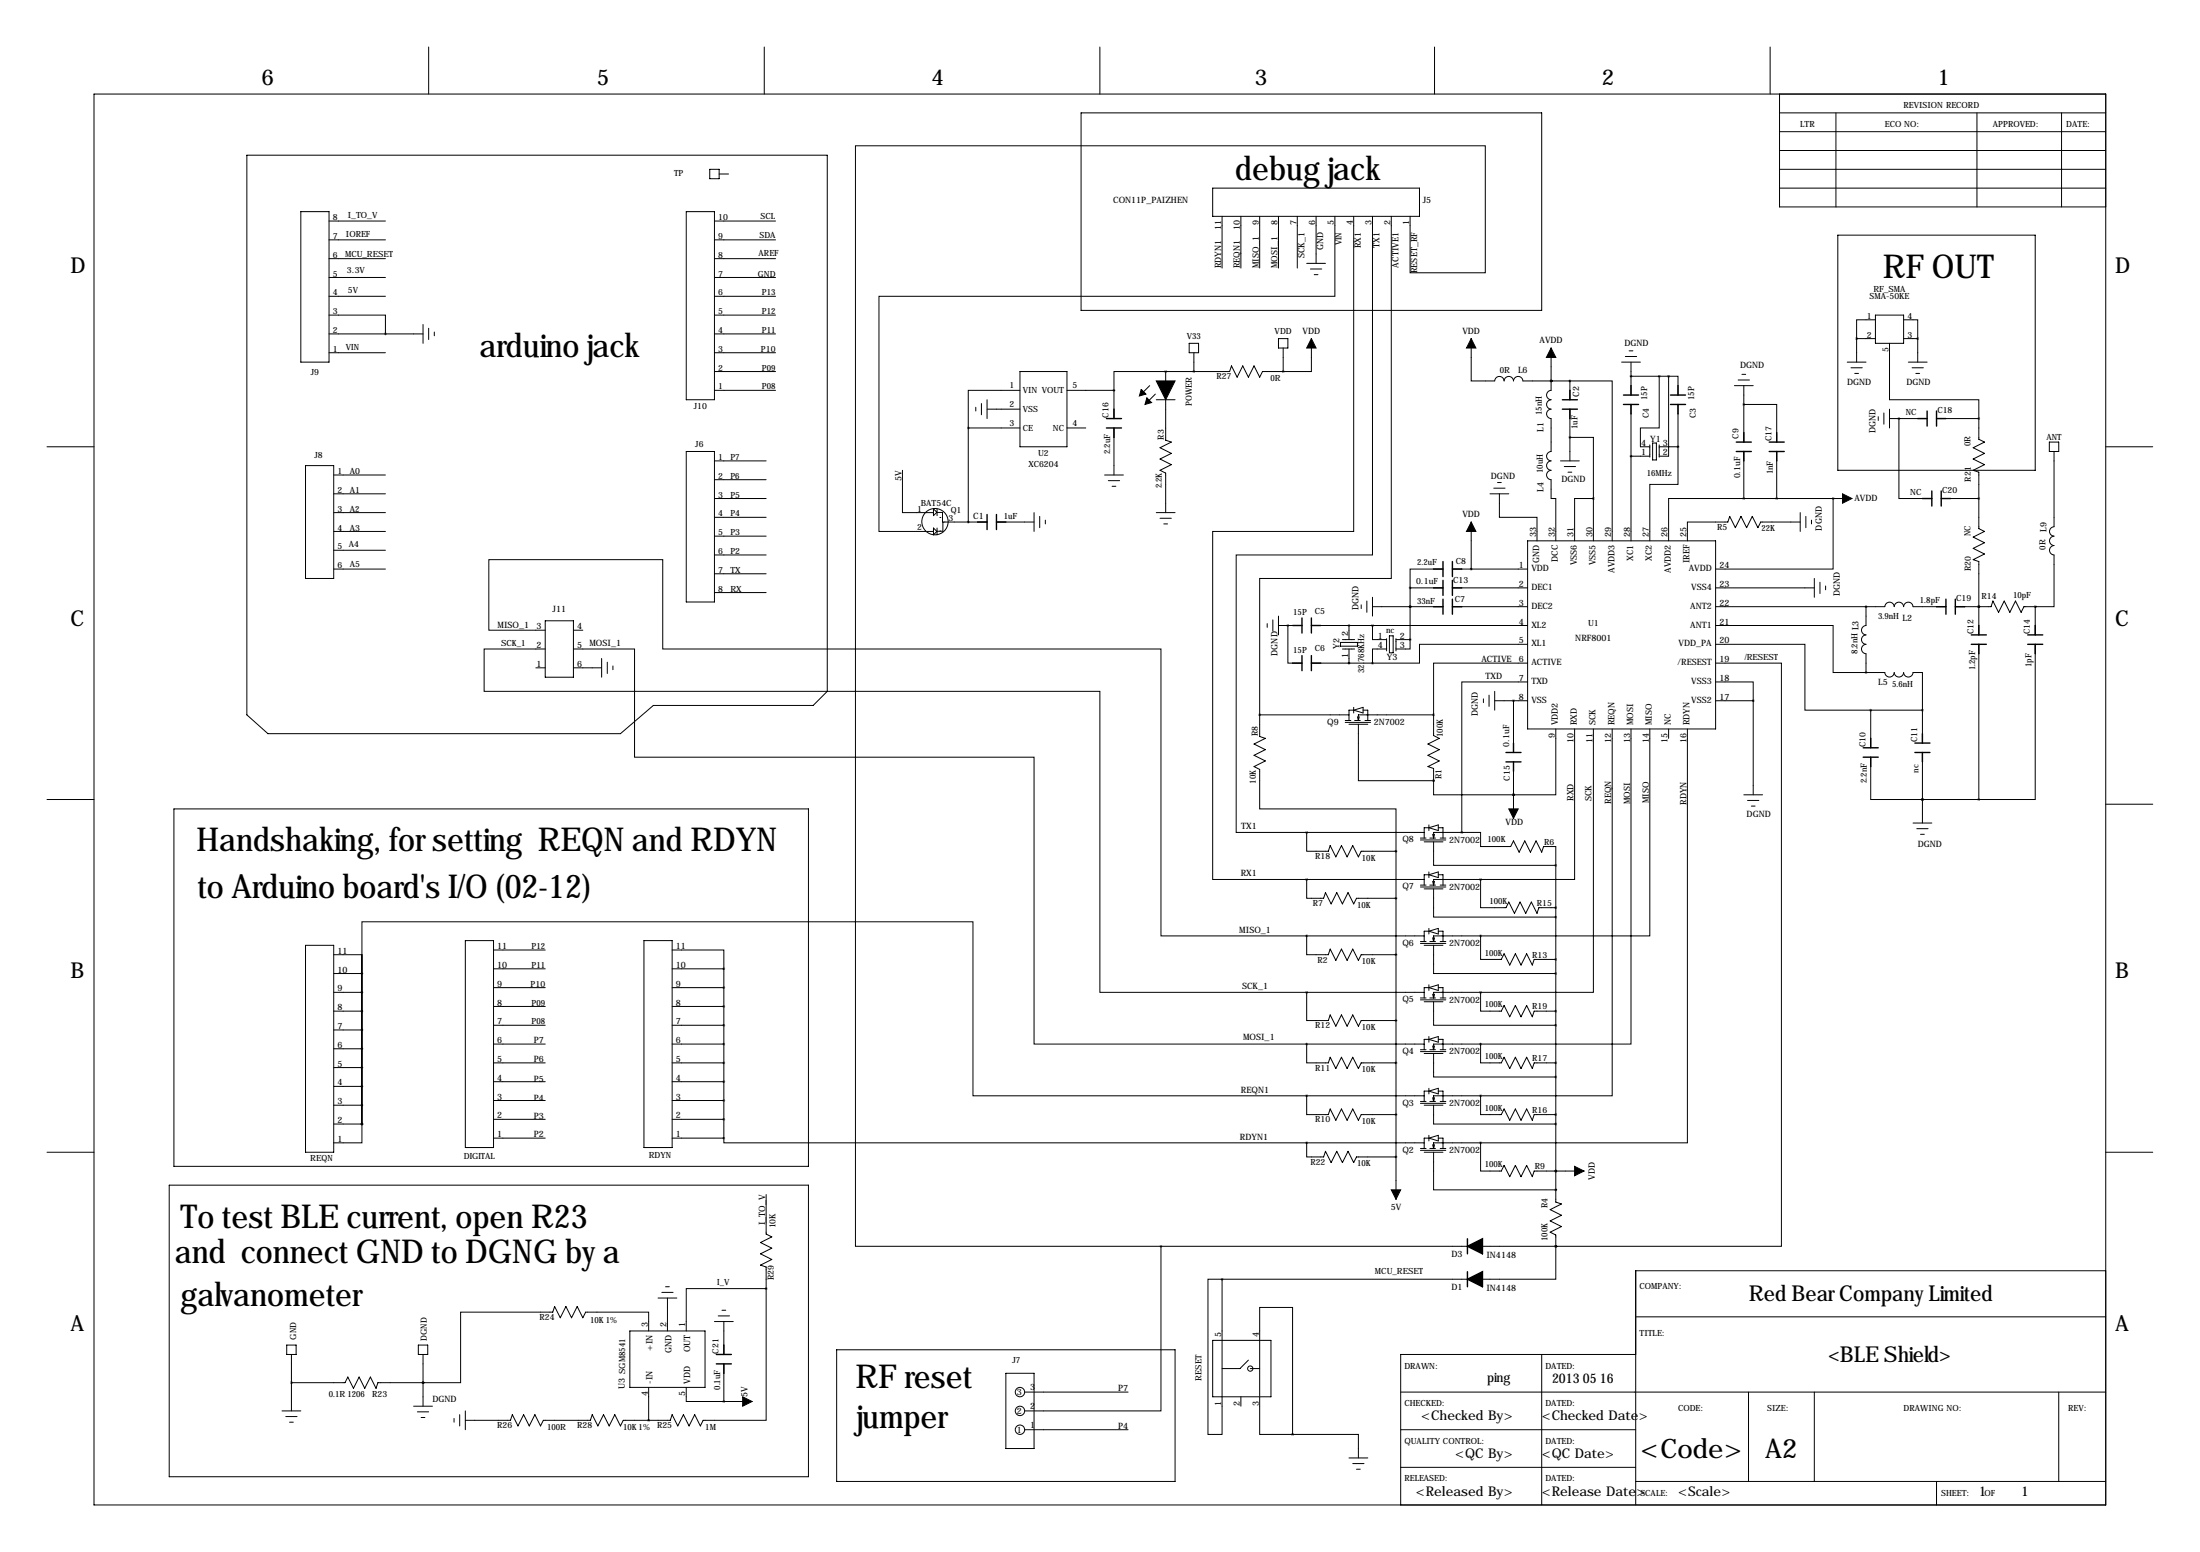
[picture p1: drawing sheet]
<svg xmlns="http://www.w3.org/2000/svg" width="594mm" height="419mm" viewBox="0 0 594 419" stroke-linecap="round" stroke-linejoin="round" font-family="sans-serif">
<g fill="none" stroke="#000" stroke-width=".27">
<path d="M115.8 12.7v12.7M206.5 12.7v12.7M297.2 12.7v12.7M387.6 12.7v12.7M478.3 12.7v12.7M25.4 25.4h543.6v381h-543.6zM292.1 30.5h124.5v53.3h-124.5zM480.8 25.4v30.5h88.2M480.8 30.5h88.2M480.8 35.6h88.2M496.1 30.5v25.4M534.2 30.5v25.4"/>
<path d="M557 30.5v25.4M66.7 41.9h156.8v144.8l-3.8 3.8h-43.2l-8.9 7.6h-95.2l-5.7-5.1zM81.3 57.1h7.6v40.7h-7.6zM88.9 59.7h15.2M185.4 57.1h7.6v50.8h-7.6zM191.8 45.7h2.5v2.6h-2.5zM193 59.7h16.5M194.3 47h2.5M327.7 50.8h55.8v7.6h-55.8zM330.2 58.4v14M335.3 58.4v14M340.4 58.4v14"/>
<path d="M345.4 58.4v14M350.5 58.4v14M355.6 58.4v12.7M360.7 58.4v21.6h-123.2v63.5h12.7M365.8 58.4v85.1h-38.1v94h25.4M370.8 58.4v91.5h-36.8v74.9h19.1M375.9 58.4v97.8h-35.5v36.8M381 58.4v15.3h20.3v-34.3h-170.2v297.1h82.6M480.8 40.6h88.2M480.8 45.7h88.2M480.8 50.8h88.2M88.9 74.9h15.2"/>
<path d="M88.9 69.9h15.2M88.9 64.8h15.2M193 74.9h16.5M193 69.9h16.5M193 64.8h16.5M353.1 71.1h5M354.1 72.6h3M355.1 74.2h1M496.6 63.5h53.3v63.5h-53.3zM88.9 85.1h15.2v5.1M88.9 95.2h15.2M88.9 90.2h25.4"/>
<path d="M88.9 80h15.2M114.3 87.6v5.1M115.8 88.6v3.1M117.3 89.7v1M193 95.2h16.5M193 90.2h16.5M193 85.1h16.5M193 80h16.5M321.3 92.7h2.5v2.5h-2.5zM322.6 95.2v5.1M345.4 91.4h2.6v2.6h-2.6zM346.7 94v6.3"/>
<path d="M354.3 91.4v8.9h-7.6M397.5 91.4v11.5h6.4a1.27 1.27 0 0 1 1.2-1.2 1.27 1.27 0 0 1 1.3 1.2 1.27 1.27 0 0 1 1.3-1.2 1.27 1.27 0 0 1 1.2 1.2 1.27 1.27 0 0 1 1.3-1.2 1.27 1.27 0 0 1 1.3 1.2h12.7M419.1 94v11.4M438.1 97.8h5.1M439.2 96.3h3M440.2 94.7h1M440.7 97.8v8.9M499.1 97.8h5.1M500.1 99.3h3.1M501.6 91.4h5.1M501.6 91.4v6.4M506.7 86.4h-5.1v5"/>
<path d="M506.7 85.1h7.6v7.6h-7.6zM510.5 92.7v15.2h24.2v5.1M514.3 86.4h3.9v5M514.3 91.4h3.9M515.6 97.8h5.1M516.6 99.3h3.1M518.2 91.4v6.4M193 105.4h16.5M193 100.3h16.5M261.6 115.6h14M261.6 115.6v25.4M263.7 110v1"/>
<path d="M265.2 109v3M266.7 110.5h8.9M266.7 107.9v5.1M275.6 105.4h-14v10.2M275.6 100.3h12.7v20.3h-12.7zM288.3 105.4h12.7M288.3 115.6h5.1M301 105.4v7.6M301 115.6v12.7M310.6 104.1l-1.7 1.8M312.2 106.4l-1.8 1.8M312.4 107.9h5.1"/>
<path d="M315 100.3h-14v5.1M315 100.3h.1M315 100.3h17.2l.5-1.5 1.6 3.1 1.5-3.1 1.5 3.1 1.5-3.1 1.6 3.1 .7-1.6h5.6M315 100.3v2.6M315 107.9v11l1.5 .5-3.1 1.5 3.1 1.5-3.1 1.6 3.1 1.5-3.1 1.5 1.6 .8v10.6M419.1 105.4a1.27 1.27 0 0 0-1.2 1.3 1.27 1.27 0 0 0 1.2 1.3 1.27 1.27 0 0 0-1.2 1.2 1.27 1.27 0 0 0 1.2 1.3 1.27 1.27 0 0 0-1.2 1.3 1.27 1.27 0 0 0 1.2 1.2v8.9a1.27 1.27 0 0 0-1.2 1.3 1.27 1.27 0 0 0 1.2 1.3M419.1 102.9h.1M424.2 118.1h6.3v16.5M424.2 102.9h11.4v43.2M424.2 102.9v5M424.2 110.5v14M440.7 109.2v36.9"/>
<path d="M440.7 101.6h10.1M446.5 119.6h1v4.6h-1zM448.3 101.6v14h-5.1v5h2.6M450.8 101.6h2.6v5.1M450.8 101.6v21.6h-2.5M453.4 109.2v11.4M468.6 104.1h5.1M469.6 102.6h3.1M470.7 101.1h1M471.2 109.2h8.9v10.2M471.2 104.1v15.3M501.1 100.8h1.1"/>
<path d="M507.5 112.5v1M509 111.5v3.1M510.5 113h10.2M510.5 110.5v5.1M513.1 113v21.6h8.9M513.1 113h.1M517.7 100.8h1M523.2 113h11.5M534.7 113v5.6l1.5 .8-3.1 1.5 3.1 1.5-3.1 1.6 3.1 1.5-3.1 1.5 1.6 .5v15.2l1.5 .8-3.1 1.5 3.1 1.6-3.1 1.5 3.1 1.5-3.1 1.5 1.6 .5v19.8M553.7 119.4h2.6v2.5h-2.6zM12.7 120.6h12.7M82.5 125.7h7.7v30.5h-7.7z"/>
<path d="M90.2 128.3h13.9M90.2 133.3h13.9M90.2 138.4h13.9M185.4 121.9h7.6v40.7h-7.6zM193 124.5h14M193 129.5h14M193 134.6h14M193 139.7h14M243.8 127v11.4h8.4M252.2 137.4l.9 .9-.9 .9zM253.2 137.4v1.8M253.2 138.4h1.5v2.6"/>
<path d="M253.9 139.8h.1M279.4 138.4v5.1M280.9 139.4v3.1M298.4 128.3h5.1M299.5 129.8h3M300.5 131.3h1M312.4 138.4h5.1M313.4 140h3.1M402.6 133.3h5.1M403.6 131.8h3.1M404.6 130.3h1M405.1 133.3v6.4h10.2v6.4"/>
<path d="M419.1 124.5a1.27 1.27 0 0 0-1.2 1.2 1.27 1.27 0 0 0 1.2 1.3 1.27 1.27 0 0 0-1.2 1.3 1.27 1.27 0 0 0 1.2 1.2v5.1h1.3v11.5M421.6 124.5h5.1M422.7 126h3M423.7 127.5h1M430.5 134.6h-5.1v11.5M430.5 134.6v11.5M440.7 123.2h5.1M445.8 120.1v3.3M448.3 120.6h5.1M448.3 120.1v3.3M453.4 120.6v10.2h-7.6v15.3M471.2 134.6h-20.4v11.5"/>
<path d="M471.2 134.6h29.2M471.2 121.9v12.7M480.1 121.9v12.7M486.4 138.4v5.1M487.9 139.4v3.1M495.3 134.6v19.1h-31.8M495.3 134.6h.1M524.5 134.6h10.2M555 121.9v20.3a1.27 1.27 0 0 0-1.2 1.3 1.27 1.27 0 0 0 1.2 1.3 1.27 1.27 0 0 0-1.2 1.3 1.27 1.27 0 0 0 1.2 1.2 1.27 1.27 0 0 0-1.2 1.3 1.27 1.27 0 0 0 1.2 1.3v13.9h-5.1M569 120.6h12.7M90.2 143.5h13.9M90.2 148.6h13.9"/>
<path d="M90.2 153.7h13.9M193 144.8h14M193 149.9h14M193 154.9h14M250.4 143.5h1.8M252.2 142.6l.9 .9-.9 .9zM253.2 142.6v1.8M253.2 143.5h1.6M253.9 143.4h.1M266.7 141h-11.9v2.5M269.2 141h10.2M282.4 140.5v1"/>
<path d="M314.5 141.5h1M381 158.8h8.9M381 158.8v13.9M389.9 153.7h-8.9v5.1M392.4 153.7h20.3M392.4 158.8h20.3M397.5 141v12.7M412.7 146.1h50.8v50.7h-50.8zM463.5 158.8h26.7M486.4 141h-10.7l-.7 1.5-1.5-3.1-1.6 3.1-1.5-3.1-1.5 3.1-1.5-3.1-.5 1.6h-11v5.1M489.5 140.5v1M490.2 156.2v5.1"/>
<path d="M491.7 157.2v3.1M493.3 158.2v1.1M147.3 170.2h-15.2v-19.1h47v24.2h134.6v77.4h39.4M147.3 175.3h-16.5v11.4h166.4v81.3h55.9M147.3 167.6h7.6v15.3h-7.6zM154.9 175.3h16.5v29.2h108v77.4h73.7M154.9 170.2h2.6M162.6 177.8v5.1M164.1 178.8v3.1M165.6 179.8v1M193 160h14M342.4 168.4v1"/>
<path d="M343.9 167.4v3M345.4 168.9h6.4M345.4 166.4v5M348 168.9v10.2h3.8M348 168.9h.1M354.3 168.9h58.4M354.3 179.1h16.5M362.2 173.5h4.6v1h-4.6zM362.7 175.3h3.3M362.7 172.7h3.3M364.5 168.9v3.8M364.5 175.3v3.8"/>
<path d="M367.8 163.3v1M369.3 162.3v3.1M370.8 168.9v3.8h3.8M370.8 163.8h19.1M370.8 161.3v5.1M374.6 175.3h-3.8v3.8M374.6 172.5v3.3M375.4 171.7h1v4.6h-1zM377.2 172.7h3.8M377.2 172.5v3.3M381 172.7v2.6h-3.8M381 163.8h.1"/>
<path d="M392.4 163.8h20.3M412.7 174h-29.2v5.1h-12.7M412.7 179.1h-25.4v13.9M463.5 163.8h45.8a1.27 1.27 0 0 1 1.2-1.2 1.27 1.27 0 0 1 1.3 1.2 1.27 1.27 0 0 1 1.3-1.2 1.27 1.27 0 0 1 1.2 1.2M463.5 168.9h31.8v12.7h8.9M463.5 174h24.2v17.8h17.8M463.5 179.1h17.8v157.4h-60.9M504.2 163.8v5.1a1.27 1.27 0 0 0-1.2 1.3 1.27 1.27 0 0 0 1.2 1.3 1.27 1.27 0 0 0-1.2 1.2 1.27 1.27 0 0 0 1.2 1.3 1.27 1.27 0 0 0-1.2 1.3 1.27 1.27 0 0 0 1.2 1.2v5.1M514.4 163.8a1.27 1.27 0 0 1 1.2-1.2 1.27 1.27 0 0 1 1.3 1.2h8.9M528.3 163.8h9.7l.5-1.5 1.5 3.1 1.5-3.1 1.6 3.1 1.5-3.1 1.5 3.1 .8-1.6h3M534.7 163.8h.1M534.7 174v41.9"/>
<path d="M549.9 163.8h.1M549.9 174v41.9h-15.2M549.9 163.8v7.6M144.8 180.3h2.5M154.9 180.3h7.7M340.4 193v5.9l1.5 .5-3.1 1.5 3.1 1.5-3.1 1.6 3.1 1.5-3.1 1.5 1.6 .8v10.6h36.8v11.5M340.4 193h24.1M363.5 195.1h6.8M363.5 194.6h1.5M364.5 195.6h5.1M365.8 191.8h-1.3v2.8M365.8 191v1.5"/>
<path d="M365.8 191.8l2.5-.8v1.5zM366 194.6h1.5M366.8 193.5l.2 1.1M367 195.6v15.2h20.3M367.3 193.5l-.3 1.1M368.3 191.8h1.3v2.8M368.8 194.6h1.5M387.3 193v5.6l1.6 .8-3.1 1.5 3.1 1.5-3.1 1.6 3.1 1.5-3.1 1.5 1.5 .5v3.3M387.3 193h-20.3v1.6M400.8 188.7v1M402.3 187.7v3.1M403.9 189.2h8.8"/>
<path d="M403.9 186.7v5.1M408.9 189.2v14M412.7 184.1h-17.7v40.7M420.4 196.8v17.8h-11.5M425.4 196.8v40.7h-25.4M430.5 196.8v71.2h-30.5M435.6 196.8v99.1h-35.6M440.7 196.8v85.1h-40.7M445.8 196.8v55.9h-45.8M450.8 196.8v2.6M455.9 196.8v111.8h-55.9M463.5 184.1h10.2v5.1"/>
<path d="M463.5 189.2h10.2M473.7 189.2v25.4M504.2 181.6h5.1a1.27 1.27 0 0 0 1.2 1.2 1.27 1.27 0 0 0 1.3-1.2 1.27 1.27 0 0 0 1.3 1.2 1.27 1.27 0 0 0 1.3-1.2 1.27 1.27 0 0 0 1.2 1.2 1.27 1.27 0 0 0 1.3-1.2h2.5v19.1M505.5 191.8v10.1M505.5 191.8h13.9M12.7 215.9h12.7M47 218.4h171.4v96.6h-171.4zM387.3 210.8h.1M387.3 210.8v3.8h21.6M408.9 214.6h.1M408.9 205.7v15.3M471.2 214.6h5"/>
<path d="M472.2 216.2h3M473.2 217.7h1M505.5 204.5v11.4h13.9M519.4 215.9h.1M519.4 215.9h15.3M519.4 203.2v19M569 217.2h12.7M353.1 237.5v5.1h4.5l.5-1.6 1.6 3.1 1.5-3.1 1.5 3.1 1.5-3.1 1.6 3.1 .7-1.5h10.7M353.1 224.8v5.1h5.8l.5-1.6 1.5 3.1 1.6-3.1 1.5 3.1 1.5-3.1 1.5 3.1 .8-1.5h9.4M353.1 237.5h31.7M353.1 224.8h31.7M377.2 229.9v93.9"/>
<path d="M383.8 239.5h6.9M383.8 239h1.5M383.8 226.8h6.9M383.8 226.3h1.5M384.8 227.3h5.1M386.1 223.5h-1.3v2.8M386.1 236.2h-1.3v2.8M386.1 222.8v1.5M386.1 235.5v1.5M386.1 223.5l2.5-.7v1.5zM386.1 236.2l2.5-.7v1.5zM386.3 239h1.6"/>
<path d="M386.3 226.3h1.6M387.1 238l.2 1M387.1 225.3l.2 1M387.3 227.3v6.4h33.1M387.6 238l-.3 1M387.6 225.3l-.3 1M388.6 223.5h1.3v2.8M388.6 236.2h1.3v2.8M389.1 239h1.6M389.1 226.3h1.6M395 224.8h.1M395 224.8h5v3.8h8.2l.7-1.5 1.6 3 1.5-3 1.5 3 1.5-3 1.6 3 .5-1.5h3.3v96l1.5 .5-3.1 1.5 3.1 1.6-3.1 1.5 3.1 1.5-3.1 1.5 1.6 .8v3"/>
<path d="M395 224.8h-7.7v1.5M400 237.5v7.6h6.9l.8-1.5 1.5 3 1.5-3 1.5 3 1.6-3 1.5 3 .5-1.5h4.6M400 237.5h-12.7v1.5M516.9 222.2h5.1M517.9 223.8h3.1M518.9 225.3h1M82.5 255.3h7.7v55.8h-7.7zM90.2 257.8h7.6v5.1M125.7 254h7.6v55.9h-7.6zM133.3 256.5h14M174 254h7.6v55.9h-7.6zM181.6 256.5h14v5.1"/>
<path d="M353.1 252.7v5.1h5.8l.5-1.5 1.5 3 1.6-3 1.5 3 1.5-3 1.5 3 .8-1.5h9.4M353.1 252.7h31.7M383.8 254.8h6.9M383.8 254.3h1.5M384.8 255.3h5.1M384.8 240h5.1M386.1 251.5h-1.3v2.8M386.1 250.7v1.5M386.1 251.5l2.5-.8v1.5zM386.3 254.3h1.6M387.1 253.2l.2 1.1M387.3 255.3v7.6h33.1"/>
<path d="M387.3 240v7.6h33.1M387.6 253.2l-.3 1.1M388.6 251.5h1.3v2.8M389.1 254.3h1.6M400 252.7v6.4h5.6l.8-1.5 1.5 3 1.5-3 1.6 3 1.5-3 1.5 3 .5-1.5h5.9M400 252.7h-12.7v1.6M90.2 273h7.6M90.2 268h7.6M90.2 278.1h7.6M90.2 262.9h7.6M97.8 262.9v40.6M133.3 266.7h14"/>
<path d="M133.3 276.9h14M133.3 271.8h14M133.3 261.6h14M181.6 266.7h14M181.6 276.9h14M181.6 271.8h14M181.6 261.6h14M195.6 261.6v45.7M353.1 268v7.6h5.8l.5-1.5 1.5 3 1.6-3 1.5 3 1.5-3 1.5 3 .8-1.5h9.4M353.1 268h31.7M383.8 270h6.9M383.8 269.5h1.5"/>
<path d="M384.8 270.5h5.1M386.1 266.7h-1.3v2.8M386.1 265.9v1.6M386.1 279.9v1.5M386.1 266.7l2.5-.8v1.6zM386.3 269.5h1.6M387.1 268.5l.2 1M387.3 270.5v6.4h33.1M387.6 268.5l-.3 1M388.6 266.7h1.3v2.8M389.1 269.5h1.6M400 268v5h5.6l.8-1.5 1.5 3.1 1.5-3.1 1.6 3.1 1.5-3.1 1.5 3.1 .5-1.6h5.9"/>
<path d="M400 268h-12.7v1.5M90.2 298.4h7.6M90.2 293.4h7.6M90.2 288.3h7.6M90.2 283.2h7.6M133.3 287h14M133.3 281.9h14M133.3 297.2h14M133.3 292.1h14M181.6 287h14M181.6 281.9h14M181.6 297.2h14"/>
<path d="M181.6 292.1h14M353.1 281.9v5.1h5.8l.5-1.5 1.5 3 1.6-3 1.5 3 1.5-3 1.5 3 .8-1.5h9.4M353.1 295.9v5.1h5.8l.5-1.5 1.5 3 1.6-3 1.5 3 1.5-3 1.5 3 .8-1.5h9.4M353.1 295.9h-90.2v-47h-165.1v54.6M353.1 295.9h31.7M353.1 281.9h31.7M383.8 297.9h6.9M383.8 297.4h1.5M383.8 284h6.9M383.8 283.5h1.5M384.8 298.4h5.1M384.8 284.5h5.1"/>
<path d="M386.1 280.7h-1.3v2.8M386.1 294.6h-1.3v2.8M386.1 293.9v1.5M386.1 280.7l2.5-.8v1.5zM386.1 294.6l2.5-.7v1.5zM386.3 297.4h1.6M386.3 283.5h1.6M387.1 296.4l.2 1M387.1 282.4l.2 1.1M387.3 284.5v6.3h33.1M387.3 298.4v5.1h33.1M387.6 296.4l-.3 1"/>
<path d="M387.6 282.4l-.3 1.1M388.6 280.7h1.3v2.8M388.6 294.6h1.3v2.8M389.1 297.4h1.6M389.1 283.5h1.6M400 281.9v5.1h5.6l.8-1.5 1.5 3 1.5-3 1.6 3 1.5-3 1.5 3 .5-1.5h5.9M400 295.9v5.1h5.6l.8-1.5 1.5 3 1.5-3 1.6 3 1.5-3 1.5 3 .5-1.5h5.9M400 281.9h-12.7v1.6M400 295.9h-12.7v1.5M12.7 311.1h12.7M90.2 303.5h7.6M97.8 303.5v5.1h-7.6"/>
<path d="M97.8 303.5h.1M133.3 307.3h14M133.3 302.3h14M181.6 307.3h14M181.6 302.3h14M195.6 307.3v1.3h157.5M353.1 308.6v3.8h4.5l.5-1.5 1.6 3 1.5-3 1.5 3 1.5-3 1.6 3 .7-1.5h10.7M353.1 308.6h31.7M383.8 310.6h6.9M383.8 310.1h1.5M384.8 311.1h5.1M386.1 307.3h-1.3v2.8"/>
<path d="M386.1 306.6v1.5M386.1 307.3l2.5-.7v1.5zM386.3 310.1h1.6M387.1 309.1l.2 1M387.3 311.1v10.2h33.1M387.6 309.1l-.3 1M388.6 307.3h1.3v2.8M389.1 310.1h1.6M400 308.6v7.6h5.6l.8-1.5 1.5 3.1 1.5-3.1 1.6 3.1 1.5-3.1 1.5 3.1 .5-1.6h13.5M400 308.6h-12.7v1.5M420.4 316.2h.1M569 311.1h12.7"/>
<path d="M45.7 320h172.7v78.8h-172.7zM207 322.6v10.6l1.5 .8-3 1.5 3 1.6-3 1.5 3 1.5-3 1.5 1.5 .5v5.9M313.7 336.5v44.5h-36.8M313.7 336.5h82.8M400.6 336.5h19.8M420.4 336.5h.1M420.4 321.3h.1M420.4 336.5v8.9h-19.8M170.2 359.4h20.3v15.2h-20.3zM175.3 359.4v-5.1h-17.1l-.7 1.6-1.5-3.1-1.6 3.1-1.5-3.1-1.5 3.1-1.5-3.1-.5 1.5h-24.9v19.1h-10.2M177.8 350.5h5.1M178.8 349h3.1"/>
<path d="M179.8 347.5h1M180.3 350.5v8.9M193 356.9h5.1M194.1 355.3h3M195.1 353.8h1M195.6 356.9v8.9M207 348v35.5h-17l-.8 1.6-1.5-3.1-1.5 3.1-1.5-3.1-1.6 3.1-1.5-3.1-.5 1.5h-12.7l-.8 1.6-1.5-3.1-1.5 3.1-1.5-3.1-1.6 3.1-1.5-3.1-.5 1.5h-12.7l-.8 1.6-1.5-3.1-1.5 3.1-1.5-3.1-1.5 3.1-1.6-3.1-.5 1.5h-12.2M207 348h-21.6v11.4M326.4 345.4h3.8v41.9h-3.8zM330.2 345.4h66.3M442 355.6h127M569 343.2h-127v63.2"/>
<path d="M77.5 363.2h2.5v2.6h-2.5zM78.7 365.8v15.2M78.7 373.4h14.5l.8-1.5 1.5 3 1.5-3 1.6 3 1.5-3 1.5 3 .5-1.5h12.2M111.8 379.7h5M113 363.2h2.6v2.6h-2.6zM114.3 373.4h.1M114.3 365.8v13.9M175.3 374.6v8.9M185.4 374.6v3.9h10.2M195.6 368.3v10.2M195.6 378.5h7.6M226.1 364.5h91.4v35.5h-91.4z"/>
<path d="M271.8 370.8h7.6v20.4h-7.6zM276.9 375.9h27.9M327.7 361.9h15.7v15.3h-15.7zM335.3 377.2v2.5M337.3 367.3l-2.3 2.3h-4.8M337.8 369.6h2.6M340.4 376.9v-23.8h8.8v34.2M340.4 377.2v10.1h8.8M378.5 375.9h190.5M416.6 365.8v40.6M442 365.8h-63.5v40.6M472.4 375.9v24.1"/>
<path d="M490.2 375.9v24.1M556.3 375.9v24.1M76.2 381h5.1M77.2 382.5h3.1M78.2 384h1M112.8 381.3h3M113.8 382.8h1M122.7 383v1M124.2 382v3.1M125.7 381v5.1M276.9 386.1h27.9M349.2 387.3h17.8v6.4"/>
<path d="M364.5 393.7h5.1M365.5 395.2h3.1M366.5 396.7h1M378.5 386.1h63.5M378.5 396.2h63.5M442 400h127M523.2 400v6.4"/>
<circle cx="252.6" cy="140.9" r="3.6"/>
<circle cx="275.6" cy="375.9" r="1.27"/>
<circle cx="337.8" cy="369.6" r=".71"/>
<circle cx="275.6" cy="381" r="1.27"/>
<circle cx="275.6" cy="386.1" r="1.27"/>
</g>
<g fill="none" stroke="#000" stroke-width=".38">
<path d="M299 113h4M299 115.6h4M301 110.5v2.5M301 115.6v2.5M422.1 107.9h4.1M422.1 110.5h4.1M424.2 105.4v2.5M424.2 110.5v2.5M438.7 109.2h4M438.7 106.7h4M440.7 104.1v2.6M440.7 109.2v2.6"/>
<path d="M451.4 109.2h4M451.4 106.7h4M453.4 104.1v2.6M453.4 109.2v2.6M469.1 119.4h4.1M471.2 116.8v2.6M478 119.4h4.1M480.1 116.8v2.6M518.2 113h2.5M520.7 111v4.1M523.2 113h2.6M523.2 111v4.1"/>
<path d="M266.7 138.9v4.1M269.2 138.9v4.1M469.1 121.9h4.1M471.2 121.9v2.6M478 121.9h4.1M480.1 121.9v2.6M519.4 134.6h2.6M522 132.6v4.1M524.5 132.6v4.1M524.5 134.6h2.5M264.2 141h2.5M269.2 141h2.6"/>
<path d="M387.3 158.8h2.6M387.3 153.7h2.6M389.9 151.6v4.1M389.9 156.7v4.1M392.4 151.6v4.1M392.4 156.7v4.1M392.4 158.8h2.6M392.4 153.7h2.6M349.2 168.9h2.6M349.2 179.1h2.6M351.8 166.9v4M351.8 177v4.1"/>
<path d="M354.3 166.9v4M354.3 177v4.1M354.3 168.9h2.6M354.3 179.1h2.6M387.3 163.8h2.6M389.9 161.8v4.1M392.4 161.8v4.1M392.4 163.8h2.6M523.2 163.8h2.6M525.8 161.8v4.1M528.3 163.8h2.6M528.3 161.8v4.1"/>
<path d="M532.6 171.4h4.1M532.6 174h4.1M534.7 168.9v2.5M534.7 174v2.5M547.9 171.4h4M547.9 174h4M549.9 168.9v2.5M549.9 174v2.5M505.5 199.4v2.5M519.4 198.1v2.6M406.9 203.2h4.1M406.9 205.7h4.1"/>
<path d="M408.9 200.7v2.5M408.9 205.7v2.6M503.4 201.9h4.1M503.4 204.5h4.1M505.5 204.5v2.5M517.4 200.7h4.1M517.4 203.2h4.1M519.4 203.2v2.5M396.5 334.5v4.1M396.5 343.4v4.1M193.5 365.8h4.1M193.5 368.3h4.1"/>
<path d="M195.6 363.2v2.6M195.6 368.3v2.5"/>
</g>
<path d="M354.3 91.4l1.3 2.6h-2.5zM397.5 91.4l1.3 2.6h-2.6zM419.1 94l1.3 2.5h-2.6zM308.4 105.2l1.2 1.2-1.8 .5zM309.9 107.4l1.2 1.3-1.7 .5zM312.4 102.9h5.1l-2.5 5zM497.8 133.3l2.6 1.3-2.6 1.3zM397.5 141l1.3 2.5h-2.6zM407.7 218.4h2.5l-1.3 2.6zM425.4 315l2.6 1.2-2.6 1.3zM375.9 321.3h2.6l-1.3 2.5zM200.7 377.2l2.5 1.3-2.5 1.2z" fill="#000" stroke="#000" stroke-width=".27"/>
<path d="M396.5 336.5l4.1-2v4.1zM396.5 345.4l4.1-2v4.1z" fill="#000" stroke="#000" stroke-width=".38"/>
<path d="M104.1 90.2a.05 .05 0 0 0 .1 0 .05 .05 0 0 0-.1 0zM430.5 134.6a.05 .05 0 0 0 .1 0 .05 .05 0 0 0-.1 0zM471.1 134.6a.05 .05 0 0 0 .1 0 .05 .05 0 0 0-.1 0zM505.4 191.8a.05 .05 0 0 0 .1 0 .05 .05 0 0 0-.1 0zM519.4 191.8a.05 .05 0 0 0 .1 0 .05 .05 0 0 0-.1 0zM519.4 215.9a.05 .05 0 0 0 .1 0 .05 .05 0 0 0-.1 0zM519.4 215.9a.05 .05 0 0 0 .1 0 .05 .05 0 0 0-.1 0zM534.6 215.9a.05 .05 0 0 0 .1 0 .05 .05 0 0 0-.1 0zM408.9 189.2a.05 .05 0 0 0 .1 0 .05 .05 0 0 0-.1 0zM480 134.6a.05 .05 0 0 0 .1 0 .05 .05 0 0 0-.1 0zM471.1 109.2a.05 .05 0 0 0 .1 0 .05 .05 0 0 0-.1 0zM370.8 179.1a.05 .05 0 0 0 .1 0 .05 .05 0 0 0-.1 0zM370.8 168.9a.05 .05 0 0 0 .1 0 .05 .05 0 0 0-.1 0zM450.8 101.6a.05 .05 0 0 0 .1 0 .05 .05 0 0 0-.1 0zM534.6 163.8a.05 .05 0 0 0 .1 0 .05 .05 0 0 0-.1 0zM400 268a.05 .05 0 0 0 .1 0 .05 .05 0 0 0-.1 0zM400 308.6a.05 .05 0 0 0 .1 0 .05 .05 0 0 0-.1 0zM400 295.9a.05 .05 0 0 0 .1 0 .05 .05 0 0 0-.1 0zM420.3 316.2a.05 .05 0 0 0 .1 0 .05 .05 0 0 0-.1 0zM400 281.9a.05 .05 0 0 0 .1 0 .05 .05 0 0 0-.1 0zM420.3 301a.05 .05 0 0 0 .1 0 .05 .05 0 0 0-.1 0zM353 281.9a.05 .05 0 0 0 .1 0 .05 .05 0 0 0-.1 0zM353 295.9a.05 .05 0 0 0 .1 0 .05 .05 0 0 0-.1 0zM353 308.6a.05 .05 0 0 0 .1 0 .05 .05 0 0 0-.1 0zM420.3 316.2a.05 .05 0 0 0 .1 0 .05 .05 0 0 0-.1 0zM353 268a.05 .05 0 0 0 .1 0 .05 .05 0 0 0-.1 0zM400 252.7a.05 .05 0 0 0 .1 0 .05 .05 0 0 0-.1 0zM420.3 287a.05 .05 0 0 0 .1 0 .05 .05 0 0 0-.1 0zM420.3 273.1a.05 .05 0 0 0 .1 0 .05 .05 0 0 0-.1 0zM353 252.7a.05 .05 0 0 0 .1 0 .05 .05 0 0 0-.1 0zM353 237.5a.05 .05 0 0 0 .1 0 .05 .05 0 0 0-.1 0zM400 237.5a.05 .05 0 0 0 .1 0 .05 .05 0 0 0-.1 0zM420.3 259.1a.05 .05 0 0 0 .1 0 .05 .05 0 0 0-.1 0zM394.9 224.8a.05 .05 0 0 0 .1 0 .05 .05 0 0 0-.1 0zM387.3 193a.05 .05 0 0 0 .1 0 .05 .05 0 0 0-.1 0zM408.9 214.6a.05 .05 0 0 0 .1 0 .05 .05 0 0 0-.1 0zM408.9 214.6a.05 .05 0 0 0 .1 0 .05 .05 0 0 0-.1 0zM420.3 245.1a.05 .05 0 0 0 .1 0 .05 .05 0 0 0-.1 0zM353 224.8a.05 .05 0 0 0 .1 0 .05 .05 0 0 0-.1 0zM340.3 193a.05 .05 0 0 0 .1 0 .05 .05 0 0 0-.1 0zM534.6 163.8a.05 .05 0 0 0 .1 0 .05 .05 0 0 0-.1 0zM534.6 113a.05 .05 0 0 0 .1 0 .05 .05 0 0 0-.1 0zM78.7 373.4a.05 .05 0 0 0 .1 0 .05 .05 0 0 0-.1 0zM420.3 336.6a.05 .05 0 0 0 .1 0 .05 .05 0 0 0-.1 0zM534.6 134.6a.05 .05 0 0 0 .1 0 .05 .05 0 0 0-.1 0zM314.9 100.3a.05 .05 0 0 0 .1 0 .05 .05 0 0 0-.1 0zM175.2 383.5a.05 .05 0 0 0 .1 0 .05 .05 0 0 0-.1 0zM420.3 336.6a.05 .05 0 0 0 .1 0 .05 .05 0 0 0-.1 0zM420.3 321.3a.05 .05 0 0 0 .1 0 .05 .05 0 0 0-.1 0zM420.3 303.5a.05 .05 0 0 0 .1 0 .05 .05 0 0 0-.1 0zM420.3 290.8a.05 .05 0 0 0 .1 0 .05 .05 0 0 0-.1 0zM420.3 276.9a.05 .05 0 0 0 .1 0 .05 .05 0 0 0-.1 0zM420.3 262.9a.05 .05 0 0 0 .1 0 .05 .05 0 0 0-.1 0zM420.3 247.7a.05 .05 0 0 0 .1 0 .05 .05 0 0 0-.1 0zM420.3 233.7a.05 .05 0 0 0 .1 0 .05 .05 0 0 0-.1 0zM387.3 210.8a.05 .05 0 0 0 .1 0 .05 .05 0 0 0-.1 0zM501.6 91.4a.05 .05 0 0 0 .1 0 .05 .05 0 0 0-.1 0zM518.1 91.4a.05 .05 0 0 0 .1 0 .05 .05 0 0 0-.1 0zM349.2 387.4a.05 .05 0 0 0 .1 0 .05 .05 0 0 0-.1 0z" fill="#000" stroke="#000" stroke-width=".63"/>
<g font-size="8.9">
<text x="333.8" y="48.5">debug jack</text>
<text x="508.8" y="75.2">RF OUT</text>
<text x="129.5" y="96.5">arduino jack</text>
<text x="53.1" y="229.9">Handshaking, for setting REQN and RDYN</text>
<text x="53.3" y="242.6">to Arduino board's I/O (02-12)</text>
<text x="48.8" y="331.7">To test BLE current, open R23</text>
<text x="47.2" y="341.1">and connect GND to DGNG by a</text>
<text x="48.8" y="352.6">galvanometer</text>
<text x="231.1" y="374.9">RF reset</text>
<text x="231.4" y="385.6">jumper</text>
</g>
<g font-size="7.3">
<text x="443.3" y="393.7">&lt;Code&gt;</text>
<text x="477" y="393.7">A2</text>
</g>
<g font-size="5.9">
<text x="70.6" y="22.9">6</text>
<text x="161.3" y="22.9">5</text>
<text x="251.7" y="22.9">4</text>
<text x="339.1" y="22.9">3</text>
<text x="432.8" y="22.9">2</text>
<text x="523.5" y="22.9">1</text>
<text x="19" y="73.7">D</text>
<text x="571.5" y="73.7">D</text>
<text x="19" y="168.9">C</text>
<text x="571.5" y="168.9">C</text>
<text x="19" y="264.2">B</text>
<text x="571.5" y="264.2">B</text>
<text x="472.5" y="351.2">Red Bear Company Limited</text>
<text x="19" y="359.4">A</text>
<text x="571.5" y="359.4">A</text>
<text x="494.1" y="367.7">&lt;BLE Shield&gt;</text>
</g>
<g font-size="3.6">
<text x="401.9" y="373.3">ping</text>
<text x="419.4" y="373.6">2013 05 16</text>
<text x="384" y="383.5">&lt;Checked By&gt;</text>
<text x="416.6" y="383.5">&lt;Checked Date&gt;</text>
<text x="393.1" y="393.7">&lt;QC By&gt;</text>
<text x="416.6" y="393.7">&lt;QC Date&gt;</text>
<text x="382.5" y="403.9">&lt;Released By&gt;</text>
<text x="416.6" y="403.9">&lt;Release Date&gt;</text>
<text x="453.4" y="403.9">&lt;Scale&gt;</text>
<text x="534.7" y="403.9">1</text>
<text x="546.1" y="403.9">1</text>
</g>
<g font-size="2.4">
<text x="300.8" y="54.9">CON11P_PAIZHEN</text>
<text x="384.4" y="54.7">J5</text>
<text x="329.9" y="62.2" transform="rotate(-90 329.9 62.2)">11</text>
<text x="335" y="62.2" transform="rotate(-90 335 62.2)">10</text>
<text x="340.1" y="60.8" transform="rotate(-90 340.1 60.8)">9</text>
<text x="345.2" y="60.8" transform="rotate(-90 345.2 60.8)">8</text>
<text x="350.3" y="60.8" transform="rotate(-90 350.3 60.8)">7</text>
<text x="355.3" y="60.8" transform="rotate(-90 355.3 60.8)">6</text>
<text x="360.4" y="60.8" transform="rotate(-90 360.4 60.8)">5</text>
<text x="365.5" y="60.8" transform="rotate(-90 365.5 60.8)">4</text>
<text x="370.6" y="60.8" transform="rotate(-90 370.6 60.8)">3</text>
<text x="375.7" y="60.8" transform="rotate(-90 375.7 60.8)">2</text>
<text x="380.7" y="60.8" transform="rotate(-90 380.7 60.8)">1</text>
<text x="352.4" y="69.8" transform="rotate(-90 352.4 69.8)">SCK_1</text>
<text x="357.5" y="67.6" transform="rotate(-90 357.5 67.6)">GND</text>
<text x="367.7" y="67.1" transform="rotate(-90 367.7 67.1)">RX1</text>
<text x="372.8" y="66.9" transform="rotate(-90 372.8 66.9)">TX1</text>
<text x="329.9" y="72.4" transform="rotate(-90 329.9 72.4)">RDYN1</text>
<text x="335" y="72.4" transform="rotate(-90 335 72.4)">REQN1</text>
<text x="340.1" y="72.4" transform="rotate(-90 340.1 72.4)">MISO_1</text>
<text x="345.2" y="72.4" transform="rotate(-90 345.2 72.4)">MOSI_1</text>
<text x="377.8" y="72.2" transform="rotate(-90 377.8 72.2)">ACTIVE1</text>
<text x="382.9" y="73.7" transform="rotate(-90 382.9 73.7)">RESET_RF</text>
<text x="352" y="90.2">VDD</text>
<text x="395.1" y="90.2">VDD</text>
<text x="416" y="92.7">AVDD</text>
<text x="438.9" y="93.5">DGND</text>
<text x="410.2" y="100.8">L6</text>
<text x="470.2" y="99.3">DGND</text>
<text x="426.7" y="107.1" transform="rotate(-90 426.7 107.1)">C2</text>
<text x="499.1" y="103.9">DGND</text>
<text x="515.1" y="103.9">DGND</text>
<text x="417.1" y="116.6" transform="rotate(-90 417.1 116.6)">L1</text>
<text x="445.9" y="119.4">Y1</text>
<text x="506.7" y="117" transform="rotate(-90 506.7 117)">DGND</text>
<text x="443.4" y="122.9">1</text>
<text x="443.4" y="120.4">4</text>
<text x="449.3" y="122.9">2</text>
<text x="449.3" y="120.4">3</text>
<text x="243.6" y="129.9" transform="rotate(-90 243.6 129.9)">5V</text>
<text x="402.8" y="129.3">DGND</text>
<text x="421.9" y="130">DGND</text>
<text x="417.1" y="132.9" transform="rotate(-90 417.1 132.9)">L4</text>
<text x="501.1" y="135.4">AVDD</text>
<text x="263" y="140.1">C1</text>
<text x="395.1" y="139.7">VDD</text>
<text x="492.3" y="143.3" transform="rotate(-90 492.3 143.3)">DGND</text>
<text x="553" y="143.5" transform="rotate(-90 553 143.5)">L9</text>
<text x="415" y="145" transform="rotate(-90 415 145)">33</text>
<text x="420.1" y="145" transform="rotate(-90 420.1 145)">32</text>
<text x="425.2" y="145" transform="rotate(-90 425.2 145)">31</text>
<text x="430.3" y="145" transform="rotate(-90 430.3 145)">30</text>
<text x="435.4" y="145" transform="rotate(-90 435.4 145)">29</text>
<text x="440.4" y="145" transform="rotate(-90 440.4 145)">28</text>
<text x="445.5" y="145" transform="rotate(-90 445.5 145)">27</text>
<text x="450.6" y="145" transform="rotate(-90 450.6 145)">26</text>
<text x="455.7" y="145" transform="rotate(-90 455.7 145)">25</text>
<text x="410.4" y="153.4">1</text>
<text x="413.8" y="154.2">VDD</text>
<text x="415.9" y="152" transform="rotate(-90 415.9 152)">GND</text>
<text x="420.9" y="151.7" transform="rotate(-90 420.9 151.7)">DCC</text>
<text x="426" y="152.6" transform="rotate(-90 426 152.6)">VSS6</text>
<text x="431.1" y="152.6" transform="rotate(-90 431.1 152.6)">VSS5</text>
<text x="436.2" y="154.7" transform="rotate(-90 436.2 154.7)">AVDD3</text>
<text x="441.3" y="151.4" transform="rotate(-90 441.3 151.4)">XC1</text>
<text x="446.3" y="151.4" transform="rotate(-90 446.3 151.4)">XC2</text>
<text x="451.4" y="154.7" transform="rotate(-90 451.4 154.7)">AVDD2</text>
<text x="456.3" y="154.2">AVDD</text>
<text x="456.5" y="152.1" transform="rotate(-90 456.5 152.1)">IREF</text>
<text x="464.6" y="153.4">24</text>
<text x="410.4" y="158.5">2</text>
<text x="413.8" y="159.3">DEC1</text>
<text x="457" y="159.3">VSS4</text>
<text x="464.6" y="158.5">23</text>
<text x="497.1" y="161" transform="rotate(-90 497.1 161)">DGND</text>
<text x="149.3" y="165.2">J11</text>
<text x="367" y="164.8" transform="rotate(-90 367 164.8)">DGND</text>
<text x="410.4" y="163.6">3</text>
<text x="413.8" y="164.4">DEC2</text>
<text x="456.7" y="164.4">ANT2</text>
<text x="464.6" y="163.6">22</text>
<text x="134.4" y="169.6">MISO_1</text>
<text x="144.9" y="169.9">3</text>
<text x="156" y="169.9">4</text>
<text x="364.2" y="171.7" transform="rotate(-90 364.2 171.7)">2</text>
<text x="372.3" y="172.5">1</text>
<text x="378.2" y="172.5">2</text>
<text x="410.4" y="168.7">4</text>
<text x="410.4" y="173.7">5</text>
<text x="413.8" y="169.5">XL2</text>
<text x="425.6" y="173.1">NRF8001</text>
<text x="456.7" y="169.5">ANT1</text>
<text x="464.6" y="173.7">20</text>
<text x="464.6" y="168.7">21</text>
<text x="144.9" y="175">2</text>
<text x="156" y="175">5</text>
<text x="159.3" y="174.4">MOSI_1</text>
<text x="345.2" y="177" transform="rotate(-90 345.2 177)">DGND</text>
<text x="362" y="175.2" transform="rotate(-90 362 175.2)">Y2</text>
<text x="364.2" y="177.6" transform="rotate(-90 364.2 177.6)">1</text>
<text x="372.3" y="175">4</text>
<text x="374.7" y="178.2">Y3</text>
<text x="378.2" y="175">3</text>
<text x="400.3" y="178.8">ACTIVE</text>
<text x="410.4" y="178.8">6</text>
<text x="413.8" y="174.6">XL1</text>
<text x="413.8" y="179.6">ACTIVE</text>
<text x="453.3" y="179.6">/RESEST</text>
<text x="453.6" y="174.6">VDD_PA</text>
<text x="464.6" y="178.8">19</text>
<text x="144.9" y="180.1">1</text>
<text x="156" y="180.1">6</text>
<text x="401.4" y="183.4">TXD</text>
<text x="410.4" y="183.9">7</text>
<text x="413.8" y="184.7">TXD</text>
<text x="457" y="184.7">VSS3</text>
<text x="464.6" y="183.9">18</text>
<text x="507.5" y="185">L5</text>
<text x="410.4" y="189">8</text>
<text x="413.8" y="189.8">VSS</text>
<text x="457" y="189.8">VSS2</text>
<text x="464.6" y="189">17</text>
<text x="358.6" y="195.7">Q9</text>
<text x="371.2" y="195.8">2N7002</text>
<text x="399.3" y="193.5" transform="rotate(-90 399.3 193.5)">DGND</text>
<text x="420.9" y="195.8" transform="rotate(-90 420.9 195.8)">VDD2</text>
<text x="426" y="195.8" transform="rotate(-90 426 195.8)">RXD</text>
<text x="431.1" y="195.8" transform="rotate(-90 431.1 195.8)">SCK</text>
<text x="436.2" y="195.8" transform="rotate(-90 436.2 195.8)">REQN</text>
<text x="441.3" y="195.8" transform="rotate(-90 441.3 195.8)">MOSI</text>
<text x="446.3" y="195.8" transform="rotate(-90 446.3 195.8)">MISO</text>
<text x="451.4" y="195.8" transform="rotate(-90 451.4 195.8)">NC</text>
<text x="456.5" y="195.8" transform="rotate(-90 456.5 195.8)">RDYN</text>
<text x="420.1" y="199.2" transform="rotate(-90 420.1 199.2)">9</text>
<text x="425.2" y="200.6" transform="rotate(-90 425.2 200.6)">10</text>
<text x="430.3" y="200.6" transform="rotate(-90 430.3 200.6)">11</text>
<text x="435.4" y="200.6" transform="rotate(-90 435.4 200.6)">12</text>
<text x="440.4" y="200.6" transform="rotate(-90 440.4 200.6)">13</text>
<text x="445.5" y="200.6" transform="rotate(-90 445.5 200.6)">14</text>
<text x="450.6" y="200.6" transform="rotate(-90 450.6 200.6)">15</text>
<text x="455.7" y="200.6" transform="rotate(-90 455.7 200.6)">16</text>
<text x="425.2" y="216.2" transform="rotate(-90 425.2 216.2)">RXD</text>
<text x="430" y="216.4" transform="rotate(-90 430 216.4)">SCK</text>
<text x="435.4" y="217.1" transform="rotate(-90 435.4 217.1)">REQN</text>
<text x="440.4" y="217.2" transform="rotate(-90 440.4 217.2)">MOSI</text>
<text x="445.5" y="216.9" transform="rotate(-90 445.5 216.9)">MISO</text>
<text x="455.7" y="217.3" transform="rotate(-90 455.7 217.3)">RDYN</text>
<text x="471.9" y="220.7">DGND</text>
<text x="335.4" y="223.9">TX1</text>
<text x="378.9" y="227.5">Q8</text>
<text x="391.5" y="227.6">2N7002</text>
<text x="406.8" y="222.9">VDD</text>
<text x="518.2" y="228.9">DGND</text>
<text x="335.3" y="236.6">RX1</text>
<text x="378.9" y="240.2">Q7</text>
<text x="391.5" y="240.3">2N7002</text>
<text x="334.8" y="251.9">MISO_1</text>
<text x="91.2" y="257.6">11</text>
<text x="134.4" y="256.3">11</text>
<text x="182.6" y="256.3">11</text>
<text x="378.9" y="255.4">Q6</text>
<text x="391.5" y="255.5">2N7002</text>
<text x="91.2" y="262.6">10</text>
<text x="134.4" y="261.4">10</text>
<text x="182.6" y="261.4">10</text>
<text x="91.2" y="267.7">9</text>
<text x="134.4" y="266.4">9</text>
<text x="182.6" y="266.4">9</text>
<text x="335.6" y="267.1">SCK_1</text>
<text x="91.2" y="272.8">8</text>
<text x="134.4" y="271.5">8</text>
<text x="182.6" y="271.5">8</text>
<text x="378.9" y="270.6">Q5</text>
<text x="391.5" y="270.8">2N7002</text>
<text x="91.2" y="277.9">7</text>
<text x="134.4" y="281.7">6</text>
<text x="134.4" y="276.6">7</text>
<text x="144.3" y="281.7">P7</text>
<text x="182.6" y="281.7">6</text>
<text x="182.6" y="276.6">7</text>
<text x="335.9" y="280.8">MOSI_1</text>
<text x="91.2" y="283">6</text>
<text x="134.4" y="286.8">5</text>
<text x="144.3" y="286.8">P6</text>
<text x="182.6" y="286.8">5</text>
<text x="378.9" y="284.6">Q4</text>
<text x="391.5" y="284.7">2N7002</text>
<text x="91.2" y="293.1">4</text>
<text x="91.2" y="288">5</text>
<text x="134.4" y="291.8">4</text>
<text x="144.3" y="292.1">P5</text>
<text x="182.6" y="291.8">4</text>
<text x="91.2" y="298.2">3</text>
<text x="134.4" y="296.9">3</text>
<text x="144.3" y="297.2">P4</text>
<text x="182.6" y="296.9">3</text>
<text x="335.3" y="295">REQN1</text>
<text x="378.9" y="298.6">Q3</text>
<text x="391.5" y="298.7">2N7002</text>
<text x="91.2" y="303.3">2</text>
<text x="134.4" y="302">2</text>
<text x="144.3" y="302.3">P3</text>
<text x="182.6" y="302">2</text>
<text x="91.2" y="308.4">1</text>
<text x="134.4" y="307.1">1</text>
<text x="144.3" y="307.1">P2</text>
<text x="182.6" y="307.1">1</text>
<text x="335" y="307.7">RDYN1</text>
<text x="378.9" y="311.3">Q2</text>
<text x="391.5" y="311.4">2N7002</text>
<text x="430.9" y="318.6" transform="rotate(-90 430.9 318.6)">VDD</text>
<text x="375.8" y="326.8">5V</text>
<text x="206.8" y="330.9" transform="rotate(-90 206.8 330.9)">I_TO_V</text>
<text x="392.2" y="339.5">D3</text>
<text x="401.6" y="339.6">IN4148</text>
<text x="392.2" y="348.4">D1</text>
<text x="401.6" y="348.5">IN4148</text>
<text x="175" y="358.4" transform="rotate(-90 175 358.4)">3</text>
<text x="180.1" y="358.4" transform="rotate(-90 180.1 358.4)">2</text>
<text x="185.2" y="358.4" transform="rotate(-90 185.2 358.4)">1</text>
<text x="176.3" y="364.8" transform="rotate(-90 176.3 364.8)">+IN</text>
<text x="181.4" y="365.3" transform="rotate(-90 181.4 365.3)">GND</text>
<text x="186.5" y="365.2" transform="rotate(-90 186.5 365.2)">OUT</text>
<text x="329.9" y="360.9" transform="rotate(-90 329.9 360.9)">5</text>
<text x="340.1" y="360.9" transform="rotate(-90 340.1 360.9)">4</text>
<text x="168.8" y="375.1" transform="rotate(-90 168.8 375.1)">U3 SGM8541</text>
<text x="175" y="377" transform="rotate(-90 175 377)">4</text>
<text x="176.3" y="373.6" transform="rotate(-90 176.3 373.6)">-IN</text>
<text x="185.2" y="377" transform="rotate(-90 185.2 377)">5</text>
<text x="186.5" y="373.6" transform="rotate(-90 186.5 373.6)">VDD</text>
<text x="201.9" y="377.3" transform="rotate(-90 201.9 377.3)">5V</text>
<text x="274.7" y="376.8">3</text>
<text x="278.4" y="375.4">3</text>
<text x="302.1" y="375.7">P7</text>
<text x="116.8" y="378.5">DGND</text>
<text x="274.7" y="381.8">2</text>
<text x="278.4" y="380.5">2</text>
<text x="329.9" y="379.6" transform="rotate(-90 329.9 379.6)">1</text>
<text x="335" y="379.6" transform="rotate(-90 335 379.6)">2</text>
<text x="340.1" y="379.6" transform="rotate(-90 340.1 379.6)">3</text>
<text x="274.7" y="386.9">1</text>
<text x="278.4" y="385.6">1</text>
<text x="302.1" y="385.8">P4</text>
</g>
<g font-size="2.3">
<text x="514.4" y="29.2">REVISION RECORD</text>
<text x="486.4" y="34.3">LTR</text>
<text x="509.3" y="34.3">ECO NO:</text>
<text x="538.5" y="34.3">APPROVED:</text>
<text x="558.3" y="34.3">DATE:</text>
<text x="182.1" y="47.5">TP</text>
<text x="89.9" y="59.4">8</text>
<text x="94" y="58.8">I_TO_V</text>
<text x="194.1" y="59.4">10</text>
<text x="205.5" y="59">SCL</text>
<text x="89.9" y="64.5">7</text>
<text x="93.5" y="64.1">IOREF</text>
<text x="194.1" y="64.5">9</text>
<text x="205.2" y="64.4">SDA</text>
<text x="89.9" y="69.6">6</text>
<text x="93.2" y="69.4">MCU_RESET</text>
<text x="194.1" y="69.6">8</text>
<text x="205" y="69.2">AREF</text>
<text x="362.5" y="66.3" transform="rotate(-90 362.5 66.3)">VIN</text>
<text x="89.9" y="74.7">5</text>
<text x="93.7" y="73.7">3.3V</text>
<text x="194.1" y="74.7">7</text>
<text x="204.8" y="74.7">GND</text>
<text x="89.9" y="79.8">4</text>
<text x="94" y="79.1">5V</text>
<text x="194.1" y="79.8">6</text>
<text x="205.9" y="79.8">P13</text>
<text x="505.1" y="80.9">SMA-50KE</text>
<text x="506.2" y="78.7">RF_SMA</text>
<text x="89.9" y="89.9">2</text>
<text x="89.9" y="84.8">3</text>
<text x="194.1" y="89.9">4</text>
<text x="194.1" y="84.8">5</text>
<text x="205.9" y="89.9">P11</text>
<text x="205.9" y="84.8">P12</text>
<text x="504.4" y="86.1">1</text>
<text x="515.4" y="86.1">4</text>
<text x="89.9" y="95">1</text>
<text x="93.5" y="94.5">VIN</text>
<text x="194.1" y="95">3</text>
<text x="205.6" y="95">P10</text>
<text x="320.7" y="91.4">V33</text>
<text x="344.4" y="90.2">VDD</text>
<text x="504.4" y="91.2">2</text>
<text x="510.3" y="95" transform="rotate(-90 510.3 95)">5</text>
<text x="515.4" y="91.2">3</text>
<text x="84" y="101.2">J9</text>
<text x="194.1" y="100.1">2</text>
<text x="205.9" y="100.1">P09</text>
<text x="405.3" y="100.6">0R</text>
<text x="194.1" y="105.2">1</text>
<text x="205.9" y="105.2">P08</text>
<text x="272.7" y="104.9">1</text>
<text x="276.4" y="106.2">VIN VOUT</text>
<text x="289.8" y="104.9">5</text>
<text x="328.7" y="102.5">R27</text>
<text x="343.3" y="102.9">0R</text>
<text x="187.5" y="110.3">J10</text>
<text x="272.7" y="110">2</text>
<text x="276.4" y="111.3">VSS</text>
<text x="299.6" y="112.8" transform="rotate(-90 299.6 112.8)">C16</text>
<text x="322.1" y="109.6" transform="rotate(-90 322.1 109.6)">POWER</text>
<text x="416.6" y="112" transform="rotate(-90 416.6 112)">15nH</text>
<text x="445" y="108" transform="rotate(-90 445 108)">15P</text>
<text x="445.5" y="112.9" transform="rotate(-90 445.5 112.9)">C4</text>
<text x="457.7" y="108" transform="rotate(-90 457.7 108)">15P</text>
<text x="458.2" y="112.9" transform="rotate(-90 458.2 112.9)">C3</text>
<text x="514.9" y="112">NC</text>
<text x="523.5" y="111.6">C18</text>
<text x="272.7" y="115.1">3</text>
<text x="276.4" y="116.4">CE</text>
<text x="284.5" y="116.4">NC</text>
<text x="289.8" y="115.1">4</text>
<text x="314.5" y="118.7" transform="rotate(-90 314.5 118.7)">R3</text>
<text x="426.2" y="115.9" transform="rotate(-90 426.2 115.9)">1uF</text>
<text x="469.7" y="118.5" transform="rotate(-90 469.7 118.5)">C9</text>
<text x="478.6" y="119.1" transform="rotate(-90 478.6 119.1)">C17</text>
<text x="552.9" y="118.9">ANT</text>
<text x="85" y="123.7">J8</text>
<text x="187.9" y="120.7">J6</text>
<text x="194.1" y="124.2">1</text>
<text x="197.4" y="124.2">P7</text>
<text x="280.5" y="123.2">U2</text>
<text x="300" y="122.6" transform="rotate(-90 300 122.6)">2.2uF</text>
<text x="532.4" y="120.5" transform="rotate(-90 532.4 120.5)">0R</text>
<text x="91.2" y="128">1</text>
<text x="94.5" y="128">A0</text>
<text x="194.1" y="129.3">2</text>
<text x="197.4" y="129.3">P6</text>
<text x="277.9" y="126.1">XC6204</text>
<text x="314" y="131.9" transform="rotate(-90 314 131.9)">2.2K</text>
<text x="416.8" y="127.8" transform="rotate(-90 416.8 127.8)">10uH</text>
<text x="444.9" y="128.5">16MHz</text>
<text x="470.2" y="129.2" transform="rotate(-90 470.2 129.2)">0.1uF</text>
<text x="479" y="128.1" transform="rotate(-90 479 128.1)">1nF</text>
<text x="532.5" y="130.1" transform="rotate(-90 532.5 130.1)">R21</text>
<text x="91.2" y="133.1">2</text>
<text x="94.5" y="133.1">A1</text>
<text x="194.1" y="134.4">3</text>
<text x="197.4" y="134.4">P5</text>
<text x="248.8" y="136.7">BAT54C</text>
<text x="516.1" y="133.6">NC</text>
<text x="524.8" y="133.2">C20</text>
<text x="91.2" y="138.2">3</text>
<text x="91.2" y="143.3">4</text>
<text x="94.5" y="143.3">A3</text>
<text x="94.5" y="138.2">A2</text>
<text x="194.1" y="139.4">4</text>
<text x="197.4" y="139.4">P4</text>
<text x="247.9" y="143">2</text>
<text x="247.9" y="138.2">1</text>
<text x="256.3" y="140.7">3</text>
<text x="256.9" y="138.4">Q1</text>
<text x="271.2" y="140.2">1uF</text>
<text x="463.9" y="143.1">R5</text>
<text x="475.9" y="143.5">22K</text>
<text x="91.2" y="148.3">5</text>
<text x="94.3" y="147.8">A4</text>
<text x="194.1" y="144.5">5</text>
<text x="194.1" y="149.6">6</text>
<text x="197.4" y="149.6">P2</text>
<text x="197.4" y="144.5">P3</text>
<text x="532.4" y="144.7" transform="rotate(-90 532.4 144.7)">NC</text>
<text x="552.7" y="148.5" transform="rotate(-90 552.7 148.5)">0R</text>
<text x="91.2" y="153.4">6</text>
<text x="94.5" y="153.2">A5</text>
<text x="194.1" y="154.7">7</text>
<text x="197.4" y="154.7">TX</text>
<text x="382.9" y="152.7">2.2uF</text>
<text x="393.3" y="152.2">C8</text>
<text x="532.5" y="154.2" transform="rotate(-90 532.5 154.2)">R20</text>
<text x="194.1" y="159.8">8</text>
<text x="197.4" y="159.8">RX</text>
<text x="382.6" y="157.7">0.1uF</text>
<text x="392.7" y="157.3">C13</text>
<text x="535.4" y="161.6">R14</text>
<text x="543.9" y="161.5">10pF</text>
<text x="349.4" y="166.1">15P</text>
<text x="355.2" y="165.7">C5</text>
<text x="382.9" y="163.1">33nF</text>
<text x="393.1" y="162.6">C7</text>
<text x="507.5" y="167.1">3.9nH L2</text>
<text x="518.8" y="162.8">1.8pF</text>
<text x="528.6" y="162.4">C19</text>
<text x="374.5" y="170.9">nc</text>
<text x="429.1" y="168.9">U1</text>
<text x="533.2" y="171.2" transform="rotate(-90 533.2 171.2)">C12</text>
<text x="548.5" y="171.2" transform="rotate(-90 548.5 171.2)">C14</text>
<text x="135.4" y="174.5">SCK_1</text>
<text x="349.4" y="176.3">15P</text>
<text x="355.2" y="175.9">C6</text>
<text x="471.4" y="178.3">/RESEST</text>
<text x="501.9" y="176.6" transform="rotate(-90 501.9 176.6)">8.2nH L3</text>
<text x="368.6" y="181.7" transform="rotate(-90 368.6 181.7)">32.768KHz</text>
<text x="511.3" y="185.4">5.6nH</text>
<text x="533.7" y="181" transform="rotate(-90 533.7 181)">1.2pF</text>
<text x="548.9" y="180.2" transform="rotate(-90 548.9 180.2)">1pF</text>
<text x="339.9" y="198.7" transform="rotate(-90 339.9 198.7)">R8</text>
<text x="389.9" y="199" transform="rotate(-90 389.9 199)">100K</text>
<text x="407.8" y="201.6" transform="rotate(-90 407.8 201.6)">0.1uF</text>
<text x="504" y="201.7" transform="rotate(-90 504 201.7)">C10</text>
<text x="518" y="200.4" transform="rotate(-90 518 200.4)">C11</text>
<text x="518.4" y="208.6" transform="rotate(-90 518.4 208.6)">nc</text>
<text x="339.4" y="211.6" transform="rotate(-90 339.4 211.6)">10K</text>
<text x="389.5" y="210.4" transform="rotate(-90 389.5 210.4)">R1</text>
<text x="407.9" y="210.8" transform="rotate(-90 407.9 210.8)">C15</text>
<text x="504.4" y="211.5" transform="rotate(-90 504.4 211.5)">2.2nF</text>
<text x="401.9" y="227.3">100K</text>
<text x="355.3" y="232">R18</text>
<text x="368" y="232.4">10K</text>
<text x="417.2" y="228.1">R6</text>
<text x="354.7" y="244.7">R7</text>
<text x="366.7" y="245.1">10K</text>
<text x="402.4" y="244.1">100K</text>
<text x="415.3" y="244.6">R15</text>
<text x="143.6" y="256.3">P12</text>
<text x="143.6" y="261.4">P11</text>
<text x="356" y="259.9">R2</text>
<text x="368" y="260.4">10K</text>
<text x="401.2" y="258.1">100K</text>
<text x="414" y="258.6">R13</text>
<text x="143.4" y="266.4">P10</text>
<text x="143.6" y="271.5">P09</text>
<text x="401.2" y="272">100K</text>
<text x="414" y="272.5">R19</text>
<text x="143.6" y="276.6">P08</text>
<text x="355.3" y="277.7">R12</text>
<text x="368" y="278.1">10K</text>
<text x="401.2" y="286">100K</text>
<text x="414" y="286.5">R17</text>
<text x="355.3" y="289.1">R11</text>
<text x="368" y="289.6">10K</text>
<text x="401.2" y="300">100K</text>
<text x="355.3" y="303.1">R10</text>
<text x="368" y="303.5">10K</text>
<text x="414" y="300.5">R16</text>
<text x="83.8" y="313.4">REQN</text>
<text x="125.3" y="312.9">DIGITAL</text>
<text x="175.3" y="312.7">RDYN</text>
<text x="354.1" y="314.5">R22</text>
<text x="366.7" y="315">10K</text>
<text x="401.2" y="315.2">100K</text>
<text x="414.7" y="315.7">R9</text>
<text x="418.1" y="326.2" transform="rotate(-90 418.1 326.2)">R4</text>
<text x="209.6" y="331.7" transform="rotate(-90 209.6 331.7)">10K</text>
<text x="418.1" y="335.2" transform="rotate(-90 418.1 335.2)">100K</text>
<text x="193.8" y="347">I_V</text>
<text x="209.1" y="345.7" transform="rotate(-90 209.1 345.7)">R29</text>
<text x="371.5" y="343.9">MCU_RESET</text>
<text x="443" y="348">COMPANY:</text>
<text x="145.8" y="356.5">R24</text>
<text x="159.4" y="357.4">10K 1%</text>
<text x="80" y="361.8" transform="rotate(-90 80 361.8)">GND</text>
<text x="115.3" y="362.1" transform="rotate(-90 115.3 362.1)">DGND</text>
<text x="194.1" y="365.5" transform="rotate(-90 194.1 365.5)">C21</text>
<text x="443" y="360.7">TITLE:</text>
<text x="273.5" y="368">J7</text>
<text x="379.5" y="369.6">DRAWN:</text>
<text x="417.6" y="369.6">DATED:</text>
<text x="88.8" y="377.2">0.1R 1206</text>
<text x="100.6" y="377.2">R23</text>
<text x="194.6" y="375.3" transform="rotate(-90 194.6 375.3)">0.1uF</text>
<text x="324.6" y="372.9" transform="rotate(-90 324.6 372.9)">RESET</text>
<text x="379.5" y="379.7">CHECKED:</text>
<text x="417.6" y="379.7">DATED:</text>
<text x="453.4" y="381">CODE:</text>
<text x="477.5" y="381">SIZE:</text>
<text x="514.4" y="381">DRAWING NO:</text>
<text x="558.8" y="381">REV:</text>
<text x="134.4" y="385.7">R26</text>
<text x="147.8" y="386.1">100R</text>
<text x="155.9" y="385.7">R28</text>
<text x="168.3" y="386.1">10K 1%</text>
<text x="177.5" y="385.7">R25</text>
<text x="190.6" y="386.1">1M</text>
<text x="379.5" y="389.9">QUALITY CONTROL:</text>
<text x="417.6" y="389.9">DATED:</text>
<text x="379.5" y="400">RELEASED:</text>
<text x="417.6" y="400">DATED:</text>
<text x="443.2" y="403.9">SCALE:</text>
<text x="524.5" y="403.9">SHEET:</text>
<text x="536.2" y="403.9">OF</text>
</g>
</svg>
